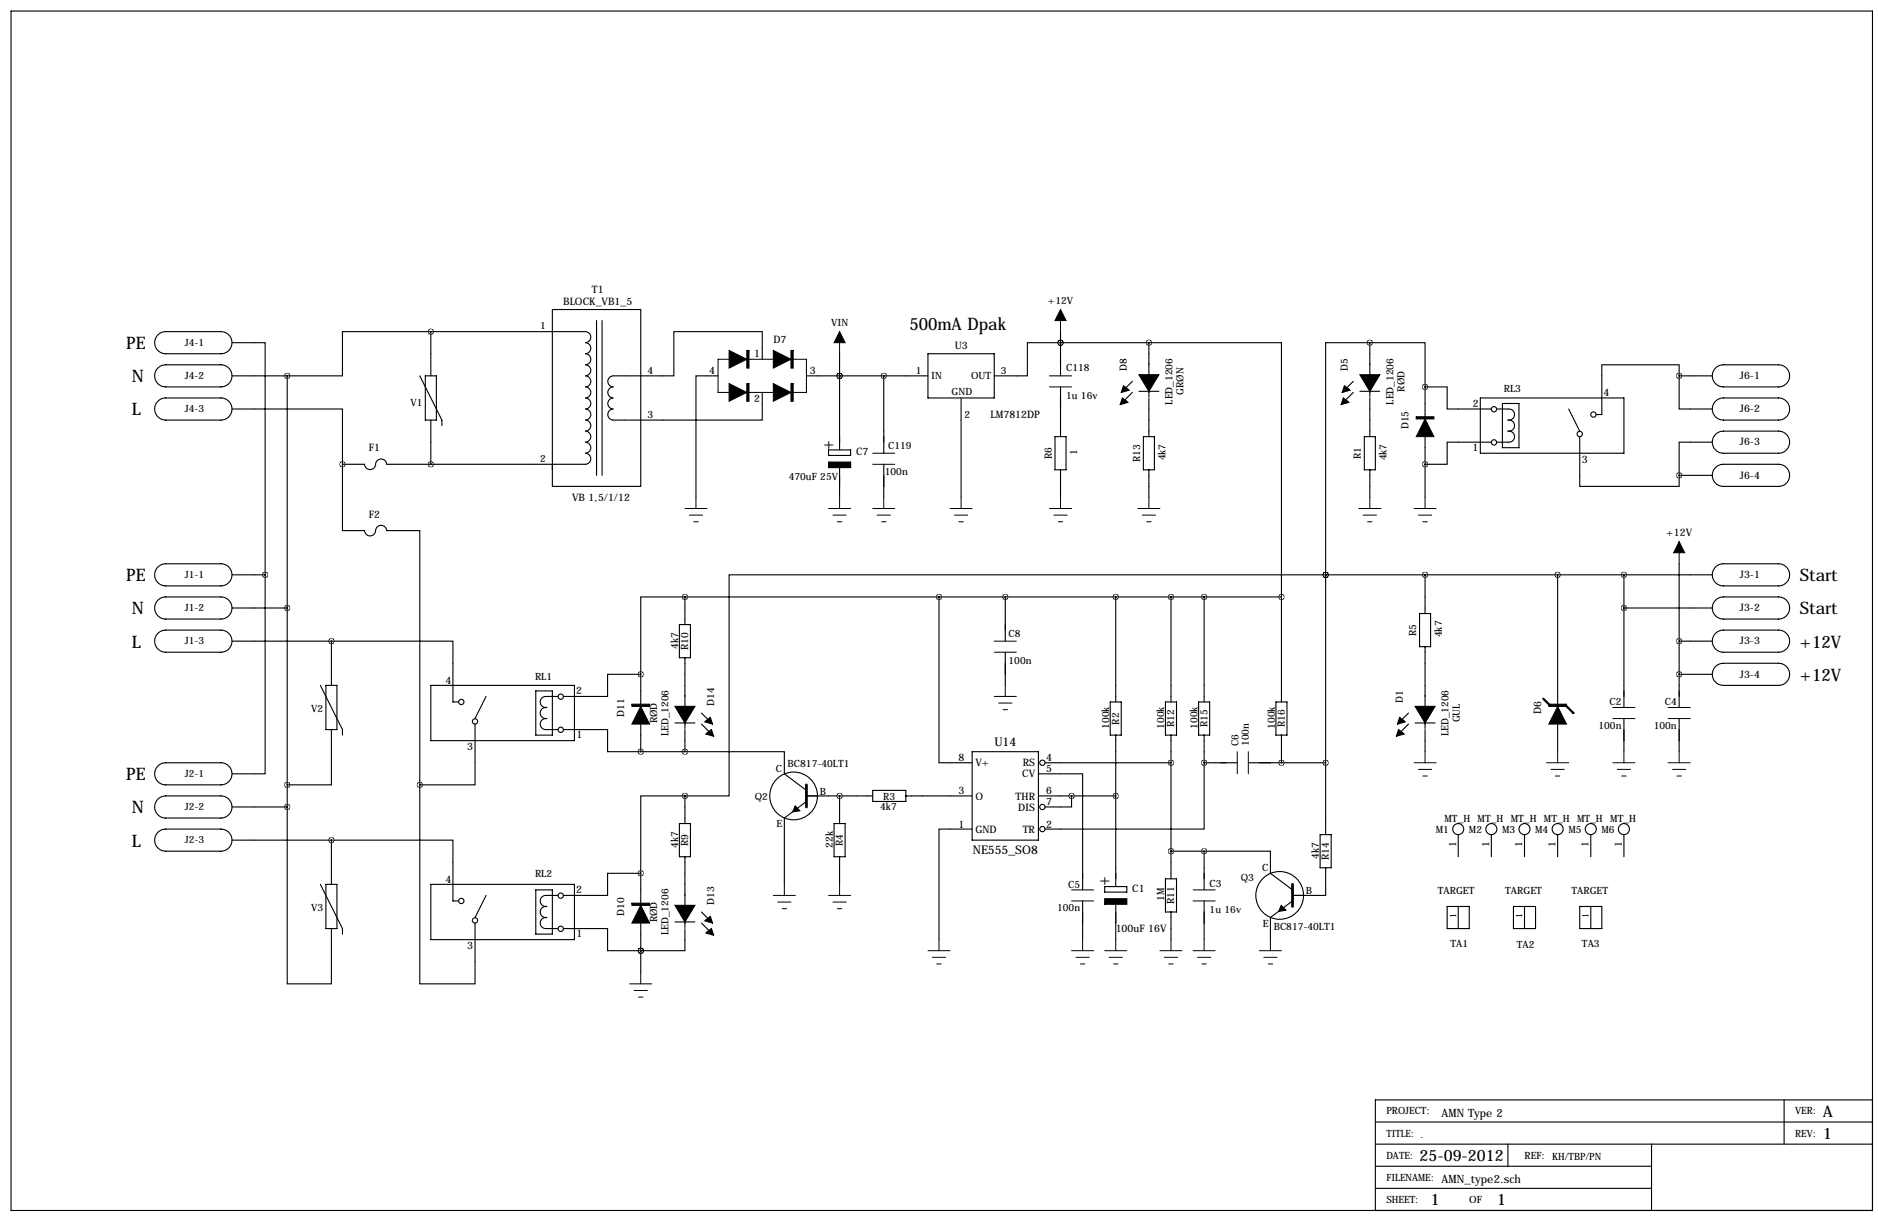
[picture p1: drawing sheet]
<svg xmlns="http://www.w3.org/2000/svg" width="432mm" height="279mm" viewBox="0 0 432 279" stroke-linecap="round" stroke-linejoin="round" font-family="sans-serif">
<g fill="none" stroke="#000" stroke-width=".25">
<path d="M2.5 2.5h428v275.6h-428zM36.5 76.8l1-.5 .6-.1h12.7a2.54 2.54 0 0 1 2.5 2.5 2.54 2.54 0 0 1-2.5 2.6h-12.7a2.54 2.54 0 0 1-2.4-1.7 2.54 2.54 0 0 1 .8-2.8zM53.3 78.7h7.7v53.4M99.1 76.2h35.5a1.27 1.27 0 0 1 1.2 1.3 1.27 1.27 0 0 1-1.2 1.2 1.27 1.27 0 0 1 1.2 1.3 1.27 1.27 0 0 1-1.2 1.3 1.27 1.27 0 0 1 1.2 1.3 1.27 1.27 0 0 1-1.2 1.2 1.27 1.27 0 0 1 1.2 1.3 1.27 1.27 0 0 1-1.2 1.3 1.27 1.27 0 0 1 1.2 1.2 1.27 1.27 0 0 1-1.2 1.3 1.27 1.27 0 0 1 1.2 1.3 1.27 1.27 0 0 1-1.2 1.2 1.27 1.27 0 0 1 1.2 1.3 1.27 1.27 0 0 1-1.2 1.3 1.27 1.27 0 0 1 1.2 1.2 1.27 1.27 0 0 1-1.2 1.3 1.27 1.27 0 0 1 1.2 1.3 1.27 1.27 0 0 1-1.2 1.3 1.27 1.27 0 0 1 1.2 1.2 1.27 1.27 0 0 1-1.2 1.3 1.27 1.27 0 0 1 1.2 1.3 1.27 1.27 0 0 1-1.2 1.2 1.27 1.27 0 0 1 1.2 1.3 1.27 1.27 0 0 1-1.2 1.3h-45.7a1.33 1.33 0 0 0-1.5-1.2 1.33 1.33 0 0 0-1.1 1.6 1.27 1.27 0 0 1-1.4 .8 1.27 1.27 0 0 1-1.1-1.2h-5.1M99.1 76.2h-20.4v10.2h-12.7M99.1 76.2v10.2M127 71.1h20.3v40.7h-20.3zM137.2 73.7v35.5M138.4 73.7v35.5M243.8 78.7h.1M243.8 78.7h-7.6v7.7h-7.6M243.8 76.2v10.2"/>
<path d="M243.8 78.7h20.4M264.2 78.7h30.4v58.5M264.2 78.7v12.5M315 78.7h-10.2v53.4M315 78.7h12.7v10.2M315 78.7v12.5M36.5 84.4l1-.5 .6-.1h12.7a2.54 2.54 0 0 1 2.5 2.6 2.54 2.54 0 0 1-2.5 2.5h-12.7a2.54 2.54 0 0 1-2.4-1.7 2.54 2.54 0 0 1 .8-2.8zM36.5 92l1-.5 .6-.1h12.7a2.54 2.54 0 0 1 2.5 2.6 2.54 2.54 0 0 1-2.5 2.5h-12.7a2.54 2.54 0 0 1-2.4-1.7 2.54 2.54 0 0 1 .8-2.8zM53.3 94h25.4v12.7M53.3 86.4h12.7M66 86.4v99M96.5 86.4l5.1 10.1v1.3"/>
<path d="M97.8 86.4h2.5v10.1h-2.5zM99.1 96.5v10.2M165.1 86.4h-5.1v27.9M175.3 82.5v-6.3h-20.4v10.2h-13.9a1.27 1.27 0 0 0-1.2 1.2 1.27 1.27 0 0 0 1.2 1.3 1.27 1.27 0 0 0-1.2 1.3 1.27 1.27 0 0 0 1.2 1.2 1.27 1.27 0 0 0-1.2 1.3 1.27 1.27 0 0 0 1.2 1.3 1.27 1.27 0 0 0-1.2 1.2 1.27 1.27 0 0 0 1.2 1.3h34.3v-6.3M185.4 86.4h28M193 86.4h.1M193 81.3v22.1M203.2 86.4v17.7M213.4 81.3h15.2v10.1h-15.2zM221 91.4v22.9M243.8 88.9v11.4M260.3 87.6l-2.5 2.6"/>
<path d="M260.3 90.2l-2.5 2.5M261.9 89.9h4.5M264.2 91.4v8.9M311.1 87.6l-2.5 2.6M311.1 90.2l-2.5 2.5M312.7 89.9h4.5M315 91.4v8.9M327.7 88.9h5v5.1h10.2M327.7 88.9v6.3M340.4 91.4h33v12.7h-33zM344.2 94h2.5a1.27 1.27 0 0 1 1.5 1.3 1.27 1.27 0 0 1-1.5 1.2M345.4 92.7h3.8v10.2h-3.8z"/>
<path d="M346.7 96.5a1.27 1.27 0 0 1 1.5 1.3 1.27 1.27 0 0 1-1.5 1.2M346.7 99.1a1.27 1.27 0 0 1 1.5 1.2 1.27 1.27 0 0 1-1.5 1.3M360.7 94l2.5 5.1M386.1 86.4v-2.6h-17.8v11.4h-1.3M386.1 86.4v7.6h7.6M386.1 86.4h7.6M394.7 84.4l1-.5 .5-.1h12.7a2.54 2.54 0 0 1 2.6 2.6 2.54 2.54 0 0 1-2.6 2.5h-12.7a2.54 2.54 0 0 1-2.4-1.7 2.54 2.54 0 0 1 .9-2.8zM394.7 92l1-.5 .5-.1h12.7a2.54 2.54 0 0 1 2.6 2.6 2.54 2.54 0 0 1-2.6 2.5h-12.7a2.54 2.54 0 0 1-2.4-1.7 2.54 2.54 0 0 1 .9-2.8zM394.7 99.6l1-.5h.5h12.7a2.54 2.54 0 0 1 2.6 2.5 2.54 2.54 0 0 1-2.6 2.5h-12.7a2.54 2.54 0 0 1-2.4-1.7 2.54 2.54 0 0 1 .9-2.8zM78.7 106.7v15.2h5.1a1.33 1.33 0 0 0 1.5 1.2 1.33 1.33 0 0 0 1.1-1.6 1.27 1.27 0 0 1 1.4-.8 1.27 1.27 0 0 1 1.1 1.2h7.6v58.4M190.5 103.4h5.1v1.2h-5.1zM193 107.2v7.1"/>
<path d="M203.2 106.7v7.6M242.6 100.3h2.5v7.6h-2.5zM243.8 107.9v6.4M262.9 100.3h2.5v7.6h-2.5zM264.2 107.9v6.4M313.7 100.3h2.5v7.6h-2.5zM315 107.9v6.4M327.7 100.3v14M342.9 101.6h-10.2v5.1h-5M344.2 101.6h2.5M363.2 100.3v11.5h22.9v-2.6M386.1 109.2h7.6"/>
<path d="M393.7 101.6h-7.6v7.6M394.7 107.2l1-.5h.5h12.7a2.54 2.54 0 0 1 2.6 2.5 2.54 2.54 0 0 1-2.6 2.6h-12.7a2.54 2.54 0 0 1-2.4-1.7 2.54 2.54 0 0 1 .9-2.9zM36.1 130.5a2.54 2.54 0 0 1 2-1h12.7a2.54 2.54 0 0 1 2.5 2.6 2.54 2.54 0 0 1-2.5 2.5h-12.7a2.54 2.54 0 0 1-2.3-1.4 2.54 2.54 0 0 1 .3-2.7zM36.5 137.7l1-.5h.6h12.7a2.54 2.54 0 0 1 2.5 2.5 2.54 2.54 0 0 1-2.5 2.5h-12.7a2.54 2.54 0 0 1-2.4-1.7 2.54 2.54 0 0 1 .8-2.8zM53.3 132.1h7.7M53.3 139.7h12.7M61 132.1v45.7h-7.7M157.5 137.2h-10.2v17.7M157.5 137.2h137.1M157.5 137.2v6.3M215.9 137.2v38.1h7.6M231.1 137.2v10.1"/>
<path d="M256.5 137.2v24.1M269.2 137.2v24.1M276.9 137.2v24.1M294.6 137.2v24.1M304.8 132.1h-137.2v50.8h-10.1M304.8 132.1h.1M304.8 132.1h88.9M304.8 132.1v59.7M327.7 132.1v8.9M358.1 132.1v29.2M373.4 132.1v30.5M373.4 139.7h20.3"/>
<path d="M386.1 129.5v33.1M394.7 130.1l1-.5 .5-.1h12.7a2.54 2.54 0 0 1 2.6 2.6 2.54 2.54 0 0 1-2.6 2.5h-12.7a2.54 2.54 0 0 1-2.4-1.7 2.54 2.54 0 0 1 .9-2.8zM394.7 137.7l1-.5h.5h12.7a2.54 2.54 0 0 1 2.6 2.5 2.54 2.54 0 0 1-2.6 2.5h-12.7a2.54 2.54 0 0 1-2.4-1.7 2.54 2.54 0 0 1 .9-2.8zM36.5 145.3l1-.5h.6h12.7a2.54 2.54 0 0 1 2.5 2.5 2.54 2.54 0 0 1-2.5 2.6h-12.7a2.54 2.54 0 0 1-2.4-1.7 2.54 2.54 0 0 1 .8-2.9zM53.3 147.3h22.9M73.7 157.5l5 10.1v1.3M74.9 157.5h2.6v10.1h-2.6zM76.2 147.3h27.9v14h1.3M76.2 147.3v10.2M99.1 157.5h33v12.7h-33zM123.2 158.8h3.8v10.1h-3.8zM147.3 154.9h-7.6v5.1h-10.2"/>
<path d="M147.3 154.9v6.4M156.2 143.5h2.5v7.6h-2.5zM157.5 151.1v16.3M231.1 149.9v7.6M326.4 141h2.5v7.6h-2.5zM327.7 148.6v18.8M386.1 147.3h7.6M386.1 154.9h7.6M394.7 145.3l1-.5h.5h12.7a2.54 2.54 0 0 1 2.6 2.5 2.54 2.54 0 0 1-2.6 2.6h-12.7a2.54 2.54 0 0 1-2.4-1.7 2.54 2.54 0 0 1 .9-2.9zM394.7 153l1-.5 .5-.1h12.7a2.54 2.54 0 0 1 2.6 2.5 2.54 2.54 0 0 1-2.6 2.6h-12.7a2.54 2.54 0 0 1-2.4-1.7 2.54 2.54 0 0 1 .9-2.8zM36.5 175.8l1-.5h.6h12.7a2.54 2.54 0 0 1 2.5 2.5 2.54 2.54 0 0 1-2.5 2.5h-12.7a2.54 2.54 0 0 1-2.4-1.7 2.54 2.54 0 0 1 .8-2.8zM76.2 167.6v12.7h-10.2"/>
<path d="M109.2 166.4v13.9h-12.7M111.8 160l-2.6 5.1M125.7 165.1a1.27 1.27 0 0 0-1.5 1.3 1.27 1.27 0 0 0 1.5 1.2h2.6M128.3 160h-2.6a1.27 1.27 0 0 0-1.5 1.3 1.27 1.27 0 0 0 1.5 1.2 1.29 1.29 0 0 0-1.5 1.3 1.29 1.29 0 0 0 1.5 1.3M129.5 167.6h10.2v5.1h7.6M147.3 166.4v6.3M147.3 172.7h10.2M155.2 166.1h4.6M157.5 172.7h22.8v5.1l5.1 3.8M157.5 167.6v5.1M161.3 163.8l2.5 2.6M161.3 166.4l2.5 2.5"/>
<path d="M223.5 172.7h15.3v20.3h-15.3zM238.8 177.8h10.1v26.7M240.3 175.3h28.9M255.3 161.3h2.5v7.6h-2.5zM256.5 168.9v34.8M268 161.3h2.5v7.6h-2.5zM269.2 168.9v33M275.6 161.3h2.5v7.6h-2.5zM276.9 175.3v15.2h-36.6M276.9 175.3h7.6M276.9 168.9v6.4M287 175.3h17.8"/>
<path d="M293.4 161.3h2.5v7.6h-2.5zM294.6 168.9v6.4M323.8 163.8l-2.5 2.6M323.8 166.4l-2.5 2.5M325.4 166.1h4.5M327.7 167.6v5.1M358.1 166.4v6.3M373.4 165.1v7.6M386.1 165.1v7.6M36.5 183.4l1-.5h.6h12.7a2.54 2.54 0 0 1 2.5 2.5 2.54 2.54 0 0 1-2.5 2.6h-12.7a2.54 2.54 0 0 1-2.4-1.7 2.54 2.54 0 0 1 .8-2.9zM36.5 191.1l1-.5 .6-.1h12.7a2.54 2.54 0 0 1 2.5 2.5 2.54 2.54 0 0 1-2.5 2.6h-12.7a2.54 2.54 0 0 1-2.4-1.7 2.54 2.54 0 0 1 .8-2.8zM53.3 193h22.9"/>
<path d="M53.3 185.4h12.7M66 185.4v40.7h10.2v-12.7M76.2 193h27.9v14h1.3M76.2 193v10.2M96.5 180.3v45.8h12.7v-14M156.2 189.2h2.5v7.6h-2.5zM157.5 182.9h-10.2v17.8M157.5 182.9v6.3M157.5 196.8v16.3M185.4 182.9h15.3M185.4 184.1l-5.1 3.9v15.2M191.8 189.2h2.5v7.6h-2.5z"/>
<path d="M193 182.9v6.3M193 196.8v6.4M200.7 181.6h7.6v2.5h-7.6zM208.3 182.9h15.2M223.5 190.5h-7.6v25.4M238.8 182.9h17.7M246.4 182.9v2.5h-6.1M269.2 195.6h7.7M276.9 195.6h15.2v5.1l5.1 3.8M276.9 195.6v8.9M303.5 191.8h2.6v7.6h-2.6zM304.8 199.4v6.3h-7.6"/>
<path d="M335.3 191.8v5M342.9 191.8v5M350.5 191.8v5M358.1 191.8v5M365.8 191.8v5M373.4 191.8v5M73.7 203.2l5 10.2v1.2M74.9 203.2h2.6v10.2h-2.6zM99.1 203.2h33v12.7h-33zM111.8 205.7l-2.6 5.1M123.2 204.5h3.8v10.1h-3.8zM125.7 205.8a1.27 1.27 0 0 0-1.5 1.2 1.27 1.27 0 0 0 1.5 1.3"/>
<path d="M125.7 208.3a1.27 1.27 0 0 0-1.5 1.2 1.27 1.27 0 0 0 1.5 1.3M125.7 210.8a1.27 1.27 0 0 0-1.5 1.3 1.27 1.27 0 0 0 1.5 1.2M125.7 213.4h2.6M125.7 205.7h2.6M129.5 213.4h10.2v5h7.6M147.3 200.7h-7.6v5h-10.2M147.3 218.4h.1M147.3 200.7v6.3M147.3 212.1v11.4M155.2 211.8h4.6M157.5 213.4v5h-10.2M161.3 209.5l2.5 2.6"/>
<path d="M161.3 212.1l2.5 2.5M248.9 207v8.9M254 203.7h5.1v1.3h-5.1zM256.5 207.5v8.4M268 201.9h2.5v7.6h-2.5zM269.2 209.5v6.4M276.9 207v8.9M297.2 207l-5.1 3.8v5.1M332.7 208.3h5.1v5.1h-5.1zM335.3 208.3v5.1M348 208.3h5.1v5.1h-5.1zM350.5 208.3v5.1"/>
<path d="M363.2 208.3h5.1v5.1h-5.1zM365.8 208.3v5.1M316.2 257.8h114.3M410.2 252.7v10.2M430.5 252.7h-114.3v25.4M316.2 273h63.5M316.2 268h63.5M316.2 262.9h114.3M346.7 262.9v5.1M379.7 262.9v15.2"/>
<circle cx="343.5" cy="94" r=".61"/>
<circle cx="363.2" cy="99.7" r=".61"/>
<circle cx="366.4" cy="95.2" r=".61"/>
<circle cx="343.5" cy="101.7" r=".61"/>
<circle cx="106.1" cy="161.3" r=".61"/>
<circle cx="109.2" cy="165.8" r=".61"/>
<circle cx="128.9" cy="160.1" r=".61"/>
<circle cx="128.9" cy="167.7" r=".61"/>
<circle cx="239.7" cy="175.3" r=".61"/>
<circle cx="182.5" cy="182.9" r="5.5"/>
<circle cx="239.7" cy="190.5" r=".61"/>
<circle cx="239.7" cy="185.4" r=".61"/>
<circle cx="335.3" cy="190.5" r="1.27"/>
<circle cx="342.9" cy="190.5" r="1.27"/>
<circle cx="350.5" cy="190.5" r="1.27"/>
<circle cx="358.1" cy="190.5" r="1.27"/>
<circle cx="365.8" cy="190.5" r="1.27"/>
<circle cx="373.4" cy="190.5" r="1.27"/>
<circle cx="106.1" cy="207" r=".61"/>
<circle cx="109.2" cy="211.5" r=".61"/>
<circle cx="128.9" cy="205.8" r=".61"/>
<circle cx="128.9" cy="213.4" r=".61"/>
<circle cx="294.2" cy="205.7" r="5.5"/>
</g>
<g fill="none" stroke="#000" stroke-width=".23">
<path d="M193 76.2v5.1M243.8 71.1v5.1M167.6 82.5h-2.5v7.7h2.5M172.2 90.2h5.6M172.2 82.5h5.6M182.4 82.5h3v7.7h-3M241.3 86.4h5.1M241.3 88.9h5.1M327.7 95.2v.6M157.5 116.8h5.1M158.5 118.4h3M159.5 119.9h1"/>
<path d="M160 114.3v2.5M190.5 116.8h5.1M191.5 118.4h3.1M192.5 119.9h1M193 114.3v2.5M200.7 104.1h5M200.7 106.7h5M200.7 116.8h5M201.7 118.4h3M202.7 119.9h1M203.2 114.3v2.5M218.4 116.8h5.1"/>
<path d="M219.5 118.4h3M220.5 119.9h1M221 114.3v2.5M241.3 116.8h5.1M242.3 118.4h3.1M243.3 119.9h1M243.8 114.3v2.5M261.6 116.8h5.1M262.6 118.4h3.1M263.7 119.9h1M264.2 114.3v2.5M312.4 116.8h5.1"/>
<path d="M313.4 118.4h3.1M314.5 119.9h1M315 114.3v2.5M325.1 116.8h5.1M326.1 118.4h3.1M327.2 119.9h1M327.7 114.3v2.5M386.1 124.5v5M228.6 147.3h5.1M228.6 149.9h5.1M231.1 157.5v2.5M147.3 161.3v.5"/>
<path d="M228.6 160h5.1M229.6 161.5h3.1M230.6 163.1h1M284.5 172.7v5.1M287 172.7v5.1M325.1 175.3h5.1M326.1 176.8h3.1M327.2 178.3h1M327.7 172.7v2.6M355.6 175.3h5.1M356.6 176.8h3.1M357.6 178.3h1"/>
<path d="M358.1 161.3v.5M358.1 172.7v2.6M370.8 162.6h5.1M370.8 165.1h5.1M370.8 175.3h5.1M371.9 176.8h3M372.9 178.3h1M373.4 172.7v2.6M383.5 162.6h5.1M383.5 165.1h5.1M383.5 175.3h5.1M384.6 176.8h3"/>
<path d="M385.6 178.3h1M386.1 172.7v2.6M147.3 207v.5M177.8 205.7h5.1M178.8 207.3h3.1M179.8 208.8h1M180.3 203.2v2.5M190.5 205.7h5.1M191.5 207.3h3.1M192.5 208.8h1M193 203.2v2.5M213.4 218.4h5"/>
<path d="M214.4 220h3M215.9 215.9v2.5M246.4 204.5h5.1M246.4 207h5.1M246.4 218.4h5.1M247.4 220h3M248.9 215.9v2.5M254 218.4h5.1M255 220h3.1M256.5 215.9v2.5M266.7 218.4h5.1M267.7 220h3.1"/>
<path d="M269.2 215.9v2.5M274.3 204.5h5.1M274.3 207h5.1M274.3 218.4h5.1M275.3 220h3.1M276.9 215.9v2.5M289.6 218.4h5M290.6 220h3M292.1 215.9v2.5M144.8 226.1h5.1M145.8 227.6h3M146.8 229.1h1"/>
<path d="M147.3 223.5v2.6M215.4 221.5h1M248.4 221.5h1M256 221.5h1M268.7 221.5h1M276.4 221.5h1M291.6 221.5h1"/>
</g>
<g fill="#000" stroke="#000" stroke-width=".25">
<path d="M258.1 91.4l1.2 1.1-1.7 .5zM258.3 88.6l1.3 1.1-1.8 .5zM264.2 86.1h2.2l-2.2 3.8zM261.9 86.1h2.3v3.8zM308.9 91.4l1.2 1.1-1.7 .5zM309.1 88.6l1.3 1.1-1.8 .5zM315 86.1h2.2l-2.2 3.8zM312.7 86.1h2.3v3.8zM190.5 106.2h5.1v1.2h-5.1zM155.2 162.3h2.3v3.8zM157.5 162.3h2.3l-2.3 3.8zM162.1 165.9l1.2-1.1 .5 1.6z"/>
<path d="M162.3 168.7l1.3-1.1 .5 1.6zM321.6 167.6l1.2 1.1-1.7 .5zM321.8 164.8l1.3 1.1-1.8 .5zM327.7 162.3h2.2l-2.2 3.8zM325.4 162.3h2.3v3.8zM182.8 185.2l1.1 1.1-1.6 .2zM155.2 208h2.3v3.8zM157.5 208h2.3l-2.3 3.8zM162.3 211.3l1-.7 .5 1.5-1.7-.5zM162.3 214.4l1.3-1 .5 1.5zM254 206.5h5.1v1.3h-5.1zM294.6 208l1.1 1.1-1.7 .3z"/>
</g>
<g fill="#000" stroke="#000" stroke-width=".23">
<path d="M193 76.2l1.3 2.5h-2.5zM243.8 71.1l1.3 2.6h-2.5zM167.6 88.1l4.1 2.1-4.1 2zM167.6 80.5l4.1 2-4.1 2.1zM171.7 88.1h.5v4.1h-.5zM171.7 80.5h.5v4.1h-.5zM177.8 88.1l4.1 2.1-4.1 2zM177.8 80.5l4.1 2-4.1 2.1zM181.9 88.1h.5v4.1h-.5zM181.9 80.5h.5v4.1h-.5zM325.6 95.8h4.1v.5h-4.1zM327.7 96.3l2 4h-4.1z"/>
<path d="M386.1 124.5l1.2 2.5h-2.5zM145.3 161.8h4.1v.5h-4.1zM147.3 162.3l2.1 4.1h-4.1zM356.1 161.8h4.1v.5h-4.1zM358.1 162.3l2.1 4.1h-4.1zM145.3 207.5h4.1v.5h-4.1zM147.3 208l2.1 4.1h-4.1z"/>
</g>
<path d="M185.4 180.3v5.1M297.2 203.2v5.1" fill="none" stroke="#000" stroke-width=".63"/>
<path d="M354.8 160.5l1.6 1.6M360 162.1l1.7 1.7" fill="none" stroke="#000" stroke-width=".51"/>
<path d="M193 86.4a.05 .05 0 0 0 .1 0 .05 .05 0 0 0-.1 0zM243.8 78.7a.05 .05 0 0 0 .1 0 .05 .05 0 0 0-.1 0zM60.9 132.1a.05 .05 0 0 0 .1 0 .05 .05 0 0 0-.1 0zM66 86.4a.05 .05 0 0 0 .1 0 .05 .05 0 0 0-.1 0zM66 139.7a.05 .05 0 0 0 .1 0 .05 .05 0 0 0-.1 0zM66 180.3a.05 .05 0 0 0 .1 0 .05 .05 0 0 0-.1 0zM66 185.4a.05 .05 0 0 0 .1 0 .05 .05 0 0 0-.1 0zM96.5 180.3a.05 .05 0 0 0 .1 0 .05 .05 0 0 0-.1 0zM147.3 218.4a.05 .05 0 0 0 .1 0 .05 .05 0 0 0-.1 0zM147.3 172.7a.05 .05 0 0 0 .1 0 .05 .05 0 0 0-.1 0zM193 182.9a.05 .05 0 0 0 .1 0 .05 .05 0 0 0-.1 0zM147.3 200.7a.05 .05 0 0 0 .1 0 .05 .05 0 0 0-.1 0zM147.3 218.4a.05 .05 0 0 0 .1 0 .05 .05 0 0 0-.1 0zM157.4 172.7a.05 .05 0 0 0 .1 0 .05 .05 0 0 0-.1 0zM147.3 154.9a.05 .05 0 0 0 .1 0 .05 .05 0 0 0-.1 0zM243.8 78.7a.05 .05 0 0 0 .1 0 .05 .05 0 0 0-.1 0zM386 86.4a.05 .05 0 0 0 .1 0 .05 .05 0 0 0-.1 0zM386 109.2a.05 .05 0 0 0 .1 0 .05 .05 0 0 0-.1 0zM327.6 106.7a.05 .05 0 0 0 .1 0 .05 .05 0 0 0-.1 0zM386 147.3a.05 .05 0 0 0 .1 0 .05 .05 0 0 0-.1 0zM373.3 132.1a.05 .05 0 0 0 .1 0 .05 .05 0 0 0-.1 0zM269.2 175.3a.05 .05 0 0 0 .1 0 .05 .05 0 0 0-.1 0zM269.2 195.6a.05 .05 0 0 0 .1 0 .05 .05 0 0 0-.1 0zM276.8 195.6a.05 .05 0 0 0 .1 0 .05 .05 0 0 0-.1 0zM269.2 137.2a.05 .05 0 0 0 .1 0 .05 .05 0 0 0-.1 0zM276.8 137.2a.05 .05 0 0 0 .1 0 .05 .05 0 0 0-.1 0zM276.8 175.3a.05 .05 0 0 0 .1 0 .05 .05 0 0 0-.1 0zM294.6 175.3a.05 .05 0 0 0 .1 0 .05 .05 0 0 0-.1 0zM157.4 137.2a.05 .05 0 0 0 .1 0 .05 .05 0 0 0-.1 0zM264.1 78.7a.05 .05 0 0 0 .1 0 .05 .05 0 0 0-.1 0zM294.6 137.2a.05 .05 0 0 0 .1 0 .05 .05 0 0 0-.1 0zM157.4 182.9a.05 .05 0 0 0 .1 0 .05 .05 0 0 0-.1 0zM327.6 88.9a.05 .05 0 0 0 .1 0 .05 .05 0 0 0-.1 0zM314.9 78.7a.05 .05 0 0 0 .1 0 .05 .05 0 0 0-.1 0zM256.5 137.2a.05 .05 0 0 0 .1 0 .05 .05 0 0 0-.1 0zM246.3 182.9a.05 .05 0 0 0 .1 0 .05 .05 0 0 0-.1 0zM256.5 182.9a.05 .05 0 0 0 .1 0 .05 .05 0 0 0-.1 0zM99 76.2a.05 .05 0 0 0 .1 0 .05 .05 0 0 0-.1 0zM99 106.7a.05 .05 0 0 0 .1 0 .05 .05 0 0 0-.1 0zM373.3 139.7a.05 .05 0 0 0 .1 0 .05 .05 0 0 0-.1 0zM358.1 132.1a.05 .05 0 0 0 .1 0 .05 .05 0 0 0-.1 0zM386 154.9a.05 .05 0 0 0 .1 0 .05 .05 0 0 0-.1 0zM78.7 106.7a.05 .05 0 0 0 .1 0 .05 .05 0 0 0-.1 0zM193 86.4a.05 .05 0 0 0 .1 0 .05 .05 0 0 0-.1 0zM327.6 132.1a.05 .05 0 0 0 .1 0 .05 .05 0 0 0-.1 0zM231.1 137.2a.05 .05 0 0 0 .1 0 .05 .05 0 0 0-.1 0z" fill="#000" stroke="#000" stroke-width="1.3"/>
<g font-size="4">
<text x="209.1" y="75.9">500mA Dpak</text>
<text x="29" y="80.2">PE</text>
<text x="30.3" y="87.8">N</text>
<text x="30.3" y="95.5">L</text>
<text x="29" y="133.6">PE</text>
<text x="413.8" y="133.6">Start</text>
<text x="30.3" y="141.2">N</text>
<text x="413.8" y="141.2">Start</text>
<text x="30.3" y="148.8">L</text>
<text x="413.8" y="148.8">+12V</text>
<text x="413.8" y="156.4">+12V</text>
<text x="29" y="179.3">PE</text>
<text x="30.3" y="186.9">N</text>
<text x="30.3" y="194.5">L</text>
</g>
<g font-size="3.6">
<text x="189.2" y="103.1">+</text>
<text x="252.7" y="203.5">+</text>
<text x="419.1" y="256.5">A</text>
<text x="419.1" y="261.6">1</text>
<text x="326.4" y="266.7">25-09-2012</text>
<text x="328.9" y="276.9">1</text>
<text x="344.2" y="276.9">1</text>
</g>
<g font-size="2.7">
<text x="228.6" y="171.4">U14</text>
<text x="223.7" y="196.2">NE555_SO8</text>
</g>
<g font-size="2.6">
<text x="331.5" y="256.5">AMN Type 2</text>
<text x="331.5" y="271.8">AMN_type2.sch</text>
</g>
<g font-size="2.4">
<text x="129.5" y="70">BLOCK_VB1_5</text>
<text x="136.1" y="67.3">T1</text>
<text x="173.4" y="82">1</text>
<text x="177.9" y="78.7">D7</text>
<text x="219.5" y="80.3">U3</text>
<text x="163" y="85.9">4</text>
<text x="186.2" y="85.9">3</text>
<text x="400" y="87.1">J6-1</text>
<text x="173.4" y="92.3">2</text>
<text x="338.6" y="93.5">2</text>
<text x="368.7" y="91">4</text>
<text x="400" y="94.7">J6-2</text>
<text x="227.7" y="96.1">LM7812DP</text>
<text x="84.8" y="103.5">F1</text>
<text x="196.8" y="104.6">C7</text>
<text x="338.5" y="103.6">1</text>
<text x="363.7" y="106.3">3</text>
<text x="400" y="102.4">J6-3</text>
<text x="400" y="110">J6-4</text>
<text x="84.8" y="119">F2</text>
<text x="131.5" y="115.2">VB 1,5/1/12</text>
<text x="383.1" y="123.2">+12V</text>
<text x="400" y="132.8">J3-1</text>
<text x="400" y="140.5">J3-2</text>
<text x="400" y="148.1">J3-3</text>
<text x="400" y="155.7">J3-4</text>
<text x="102.4" y="157.1">4</text>
<text x="132.5" y="159.6">2</text>
<text x="354.3" y="164" transform="rotate(-90 354.3 164)">D6</text>
<text x="107.4" y="172.3">3</text>
<text x="132.6" y="169.7">1</text>
<text x="220.4" y="174.9">8</text>
<text x="224.3" y="176.1">V+</text>
<text x="235.1" y="178.6">CV</text>
<text x="235.2" y="176.1">RS</text>
<text x="240.5" y="177.4">5</text>
<text x="240.5" y="174.9">4</text>
<text x="220.4" y="182.5">3</text>
<text x="224.3" y="183.7">O</text>
<text x="233.5" y="183.7">THR</text>
<text x="240.5" y="182.5">6</text>
<text x="240.5" y="185.1">7</text>
<text x="220.4" y="190.1">1</text>
<text x="224.3" y="191.3">GND</text>
<text x="234.1" y="186.3">DIS</text>
<text x="235.2" y="191.3">TR</text>
<text x="240.5" y="190.1">2</text>
<text x="102.4" y="202.8">4</text>
<text x="132.5" y="205.3">2</text>
<text x="260.3" y="205">C1</text>
<text x="132.6" y="215.4">1</text>
<text x="256.5" y="214.3">100uF 16V</text>
<text x="107.4" y="218.1">3</text>
</g>
<g font-size="2.3">
<text x="240.9" y="69.8">+12V</text>
<text x="124.2" y="75.7">1</text>
<text x="191.1" y="74.9">VIN</text>
<text x="42.5" y="79.5">J4-1</text>
<text x="42.5" y="87.1">J4-2</text>
<text x="148.8" y="85.9">4</text>
<text x="210.6" y="85.9">1</text>
<text x="214.1" y="87.2">IN</text>
<text x="223.3" y="87.2">OUT</text>
<text x="230.1" y="85.9">3</text>
<text x="245.1" y="85.3">C118</text>
<text x="259.1" y="85.3" transform="rotate(-90 259.1 85.3)">D8</text>
<text x="309.9" y="85.3" transform="rotate(-90 309.9 85.3)">D5</text>
<text x="322.9" y="90" transform="rotate(-90 322.9 90)">RØD</text>
<text x="42.5" y="94.7">J4-3</text>
<text x="94.4" y="93.2">V1</text>
<text x="218.8" y="90.7">GND</text>
<text x="245.1" y="91.8">1u 16v</text>
<text x="269.6" y="93" transform="rotate(-90 269.6 93)">LED_1206</text>
<text x="272.1" y="90.8" transform="rotate(-90 272.1 90.8)">GRØN</text>
<text x="320.4" y="93" transform="rotate(-90 320.4 93)">LED_1206</text>
<text x="345.8" y="90.2">RL3</text>
<text x="148.8" y="96">3</text>
<text x="221.7" y="96.1">2</text>
<text x="323.8" y="98.6" transform="rotate(-90 323.8 98.6)">D15</text>
<text x="124.2" y="106.2">2</text>
<text x="204.2" y="103.1">C119</text>
<text x="241.8" y="105.5" transform="rotate(-90 241.8 105.5)">R6</text>
<text x="247.7" y="104.5" transform="rotate(-90 247.7 104.5)">1</text>
<text x="262.1" y="106.2" transform="rotate(-90 262.1 106.2)">R13</text>
<text x="268" y="105.8" transform="rotate(-90 268 105.8)">4k7</text>
<text x="312.9" y="105.5" transform="rotate(-90 312.9 105.5)">R1</text>
<text x="318.8" y="105.8" transform="rotate(-90 318.8 105.8)">4k7</text>
<text x="181.4" y="110.3">470uF 25V</text>
<text x="203.5" y="109.1">100n</text>
<text x="42.5" y="132.8">J1-1</text>
<text x="42.5" y="140.5">J1-2</text>
<text x="42.5" y="148.1">J1-3</text>
<text x="155.9" y="149" transform="rotate(-90 155.9 149)">4k7</text>
<text x="158.2" y="149.4" transform="rotate(-90 158.2 149.4)">R10</text>
<text x="231.9" y="146.3">C8</text>
<text x="325.6" y="146.2" transform="rotate(-90 325.6 146.2)">R5</text>
<text x="331.5" y="146.4" transform="rotate(-90 331.5 146.4)">4k7</text>
<text x="231.9" y="152.5">100n</text>
<text x="123" y="156.2">RL1</text>
<text x="322.6" y="161.5" transform="rotate(-90 322.6 161.5)">D1</text>
<text x="71.5" y="163.6">V2</text>
<text x="143.5" y="164.7" transform="rotate(-90 143.5 164.7)">D11</text>
<text x="151.1" y="166.2" transform="rotate(-90 151.1 166.2)">RØD</text>
<text x="164.2" y="162.1" transform="rotate(-90 164.2 162.1)">D14</text>
<text x="255" y="167.5" transform="rotate(-90 255 167.5)">100k</text>
<text x="257.3" y="166.5" transform="rotate(-90 257.3 166.5)">R2</text>
<text x="267.7" y="167.5" transform="rotate(-90 267.7 167.5)">100k</text>
<text x="270" y="167.1" transform="rotate(-90 270 167.1)">R12</text>
<text x="275.3" y="167.5" transform="rotate(-90 275.3 167.5)">100k</text>
<text x="277.6" y="167.1" transform="rotate(-90 277.6 167.1)">R15</text>
<text x="293.1" y="167.5" transform="rotate(-90 293.1 167.5)">100k</text>
<text x="295.4" y="167.1" transform="rotate(-90 295.4 167.1)">R16</text>
<text x="335.6" y="166" transform="rotate(-90 335.6 166)">GUL</text>
<text x="367.5" y="167.5">100n</text>
<text x="370.1" y="162.1">C2</text>
<text x="380.2" y="167.5">100n</text>
<text x="382.8" y="162.1">C4</text>
<text x="153.7" y="169.2" transform="rotate(-90 153.7 169.2)">LED_1206</text>
<text x="284.7" y="171.4" transform="rotate(-90 284.7 171.4)">C6</text>
<text x="287.1" y="171.4" transform="rotate(-90 287.1 171.4)">100n</text>
<text x="333.1" y="169.2" transform="rotate(-90 333.1 169.2)">LED_1206</text>
<text x="42.5" y="178.6">J2-1</text>
<text x="178.4" y="177.3">C</text>
<text x="181.1" y="176.3">BC817-40LT1</text>
<text x="173.5" y="183.9">Q2</text>
<text x="188.5" y="182.6">B</text>
<text x="203.1" y="183.7">R3</text>
<text x="42.5" y="186.2">J2-2</text>
<text x="178.6" y="190.1">E</text>
<text x="202.4" y="186">4k7</text>
<text x="330.1" y="191.4">M1</text>
<text x="332.1" y="188.9">MT_H MT_H MT_H MT_H MT_H MT_H</text>
<text x="337.7" y="191.4">M2</text>
<text x="345.4" y="191.4">M3</text>
<text x="353" y="191.4">M4</text>
<text x="360.6" y="191.4">M5</text>
<text x="368.2" y="191.4">M6</text>
<text x="42.5" y="193.8">J2-3</text>
<text x="155.9" y="194.7" transform="rotate(-90 155.9 194.7)">4k7</text>
<text x="158.2" y="194.4" transform="rotate(-90 158.2 194.4)">R9</text>
<text x="191.5" y="194.7" transform="rotate(-90 191.5 194.7)">22k</text>
<text x="193.8" y="194.4" transform="rotate(-90 193.8 194.4)">R4</text>
<text x="303.3" y="197.3" transform="rotate(-90 303.3 197.3)">4k7</text>
<text x="305.5" y="197.6" transform="rotate(-90 305.5 197.6)">R14</text>
<text x="334.8" y="194.6" transform="rotate(-90 334.8 194.6)">1</text>
<text x="342.4" y="194.6" transform="rotate(-90 342.4 194.6)">1</text>
<text x="350" y="194.6" transform="rotate(-90 350 194.6)">1</text>
<text x="357.6" y="194.6" transform="rotate(-90 357.6 194.6)">1</text>
<text x="365.3" y="194.6" transform="rotate(-90 365.3 194.6)">1</text>
<text x="372.9" y="194.6" transform="rotate(-90 372.9 194.6)">1</text>
<text x="123" y="201.4">RL2</text>
<text x="245.6" y="204">C5</text>
<text x="278.1" y="203.7">C3</text>
<text x="285.3" y="202.4">Q3</text>
<text x="290.2" y="200.2">C</text>
<text x="71.5" y="209.3">V3</text>
<text x="164.2" y="207.8" transform="rotate(-90 164.2 207.8)">D13</text>
<text x="243.1" y="209.4">100n</text>
<text x="267.7" y="207" transform="rotate(-90 267.7 207)">1M</text>
<text x="270" y="207.8" transform="rotate(-90 270 207.8)">R11</text>
<text x="278.1" y="209.9">1u 16v</text>
<text x="300.2" y="205.5">B</text>
<text x="330.6" y="205.3">TARGET</text>
<text x="346.1" y="205.3">TARGET</text>
<text x="361.3" y="205.3">TARGET</text>
<text x="143.5" y="210.4" transform="rotate(-90 143.5 210.4)">D10</text>
<text x="151.1" y="211.9" transform="rotate(-90 151.1 211.9)">RØD</text>
<text x="153.7" y="214.9" transform="rotate(-90 153.7 214.9)">LED_1206</text>
<text x="290.3" y="212.9">E</text>
<text x="292.9" y="213.6">BC817-40LT1</text>
<text x="333.5" y="217.7">TA1</text>
<text x="348.7" y="217.9">TA2</text>
<text x="363.7" y="217.7">TA3</text>
<text x="318.8" y="256.1">PROJECT:</text>
<text x="412.7" y="256.1">VER:</text>
<text x="318.8" y="261.2">TITLE: .</text>
<text x="412.7" y="261.2">REV:</text>
<text x="318.8" y="266.2">DATE:</text>
<text x="350.5" y="266.2">REF: KH/TBP/PN</text>
<text x="318.8" y="271.3">FILENAME:</text>
<text x="318.8" y="276.4">SHEET:</text>
<text x="337.8" y="276.4">OF</text>
</g>
<g font-size="2">
<text x="334.8" y="210.9" transform="rotate(-90 334.8 210.9)">1</text>
<text x="350" y="210.9" transform="rotate(-90 350 210.9)">1</text>
<text x="365.3" y="210.9" transform="rotate(-90 365.3 210.9)">1</text>
</g>
</svg>
